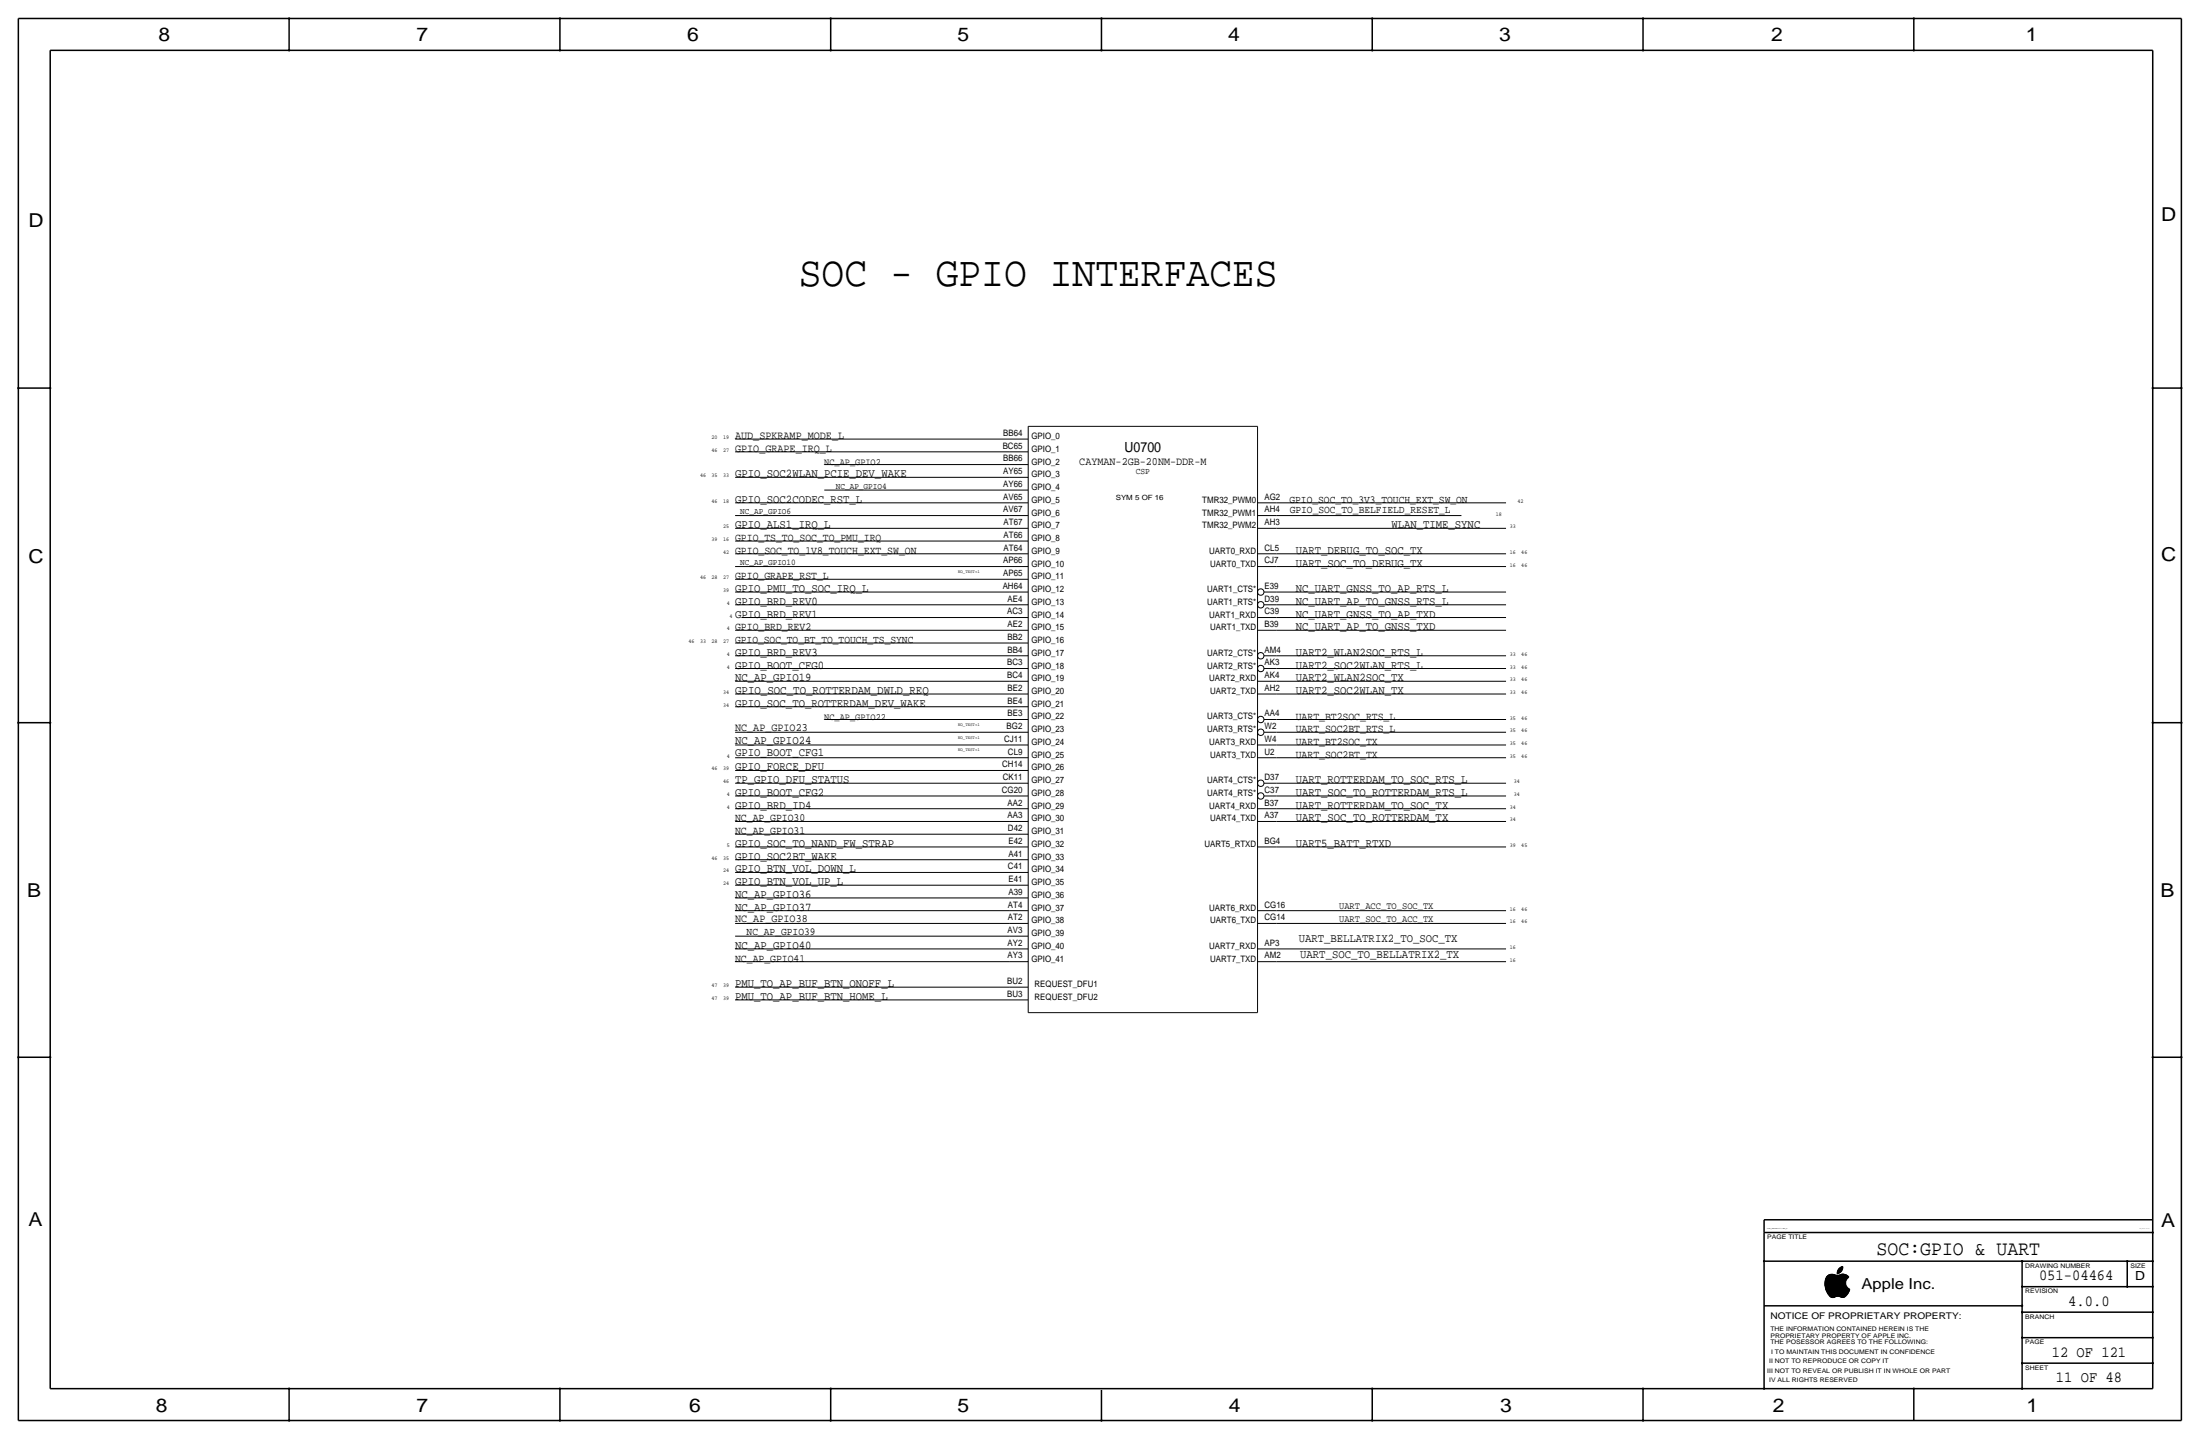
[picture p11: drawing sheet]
<svg xmlns="http://www.w3.org/2000/svg" width="877mm" height="574mm" viewBox="0 0 877 574" stroke-linecap="round" stroke-linejoin="round" font-family="sans-serif">
<g fill="none" stroke="#000" stroke-width=".4">
<path d="M293.1 175h109.2zM402.3 175h7.6zM409.9 169.9v233.7zM409.9 169.9h91.4zM501.3 169.9v233.7zM293.1 180.1h109.2zM293.1 190.2h109.2zM328.6 185.2h73.7zM328.6 195.3h73.7zM402.3 195.3h7.6zM402.3 180.1h7.6zM402.3 185.2h7.6z"/>
<path d="M402.3 190.2h7.6zM293.1 205.5h109.2zM293.1 210.6h109.2zM293.1 200.4h109.2zM293.1 215.6h109.2zM402.3 210.6h7.6zM402.3 215.6h7.6zM402.3 200.4h7.6zM402.3 205.5h7.6zM501.3 205.5h7.7zM501.3 200.4h7.7zM501.3 210.6h7.7z"/>
<path d="M509 200.4h91.4zM509 210.6h91.4zM509 205.5h73.6zM293.1 220.7h109.2zM293.1 236h109.2zM293.1 225.8h109.2zM293.1 230.9h109.2zM402.3 230.9h7.6zM402.3 225.8h7.6zM402.3 220.7h7.6zM402.3 236h7.6zM501.3 220.7h7.7z"/>
<path d="M501.3 225.8h7.7zM503.9 236h5.1zM509 236h91.4zM509 220.7h91.4zM509 225.8h91.4zM293.1 241h109.2zM293.1 251.2h109.2zM293.1 256.3h109.2zM295.6 246.1h106.7zM402.3 251.2h7.6zM402.3 256.3h7.6zM402.3 241h7.6z"/>
<path d="M402.3 246.1h7.6zM501.3 251.2h7.7zM501.3 246.1h7.7zM503.9 241h5.1zM509 241h91.4zM509 246.1h91.4zM509 251.2h91.4zM293.1 266.4h109.2zM293.1 271.5h109.2zM293.1 276.6h109.2zM293.1 261.4h109.2zM402.3 276.6h7.6z"/>
<path d="M402.3 271.5h7.6zM402.3 266.4h7.6zM402.3 261.4h7.6zM501.3 271.5h7.7zM501.3 276.6h7.7zM503.9 266.4h5.1zM503.9 261.4h5.1zM509 266.4h91.4zM509 261.4h91.4zM509 271.5h91.4zM509 276.6h91.4zM293.1 291.8h109.2z"/>
<path d="M293.1 296.9h109.2zM293.1 281.7h109.2zM328.6 286.8h73.7zM402.3 296.9h7.6zM402.3 291.8h7.6zM402.3 281.7h7.6zM402.3 286.8h7.6zM501.3 296.9h7.7zM503.9 286.8h5.1zM503.9 291.8h5.1zM509 296.9h91.4zM509 286.8h91.4z"/>
<path d="M509 291.8h91.4zM293.1 302h109.2zM293.1 317.2h109.2zM293.1 312.2h109.2zM293.1 307.1h109.2zM402.3 312.2h7.6zM402.3 307.1h7.6zM402.3 317.2h7.6zM402.3 302h7.6zM501.3 302h7.7zM503.9 317.2h5.1zM503.9 312.2h5.1z"/>
<path d="M509 317.2h91.4zM509 312.2h91.4zM509 302h91.4zM293.1 322.3h109.2zM293.1 332.5h109.2zM293.1 337.6h109.2zM293.1 327.4h109.2zM402.3 337.6h7.6zM402.3 332.5h7.6zM402.3 327.4h7.6zM402.3 322.3h7.6zM501.3 327.4h7.7z"/>
<path d="M501.3 322.3h7.7zM501.3 337.6h7.7zM509 337.6h91.4zM509 327.4h91.4zM509 322.3h91.4zM293.1 347.7h109.2zM293.1 352.8h109.2zM293.1 342.6h109.2zM293.1 357.9h109.2zM402.3 357.9h7.6zM402.3 352.8h7.6zM402.3 347.7h7.6z"/>
<path d="M402.3 342.6h7.6zM293.1 373.1h109.2zM293.1 368h109.2zM293.1 363h109.2zM293.1 378.2h109.2zM402.3 378.2h7.6zM402.3 368h7.6zM402.3 363h7.6zM402.3 373.1h7.6zM501.3 378.2h7.7zM501.3 368h7.7zM501.3 363h7.7z"/>
<path d="M509 363h91.4zM509 368h91.4zM509 378.2h91.4zM293.1 398.5h109.2zM293.1 383.3h109.2zM293.1 393.4h109.2zM402.3 398.5h7.6zM402.3 393.4h7.6zM402.3 383.3h7.6zM501.3 383.3h7.7zM509 383.3h91.4zM409.9 403.6h91.4z"/>
<path d="M727.5 511.7h8.3zM727.5 512h8.3zM727.5 512.1h8.3zM727.5 512.2h8.4zM727.5 512.3h8.4zM727.5 511.2h8.2zM727.5 511.3h8.2zM727.5 511.5h8.2zM727.5 511.8h8.3zM727.5 511.6h8.3zM727.5 512.4h8.5zM727.5 511.9h8.3z"/>
<path d="M727.5 511.4h8.2zM727.5 511.1h8.3zM727.6 512.8h8.6zM727.6 510.8h8.2zM727.6 511h8.2zM727.6 512.7h8.5zM727.6 512.5h8.4zM727.6 512.6h8.4zM727.6 510.9h8.2zM727.6 510.7h8.2zM727.6 512.9h8.6zM727.6 513.1h8.8z"/>
<path d="M727.6 513h8.7zM727.6 510.6h8.3zM727.6 510.5h8.3zM727.7 510.4h8.2zM727.7 513.2h8.8zM727.7 510.3h8.3zM727.7 510.2h8.3zM727.7 513.3h9zM727.7 513.4h9.1zM727.7 510.1h8.3zM727.8 513.6h9.2zM727.8 510h8.3z"/>
<path d="M727.8 513.5h9.1zM727.8 509.9h8.4zM727.8 513.7h9.4zM727.8 513.8h9.6zM727.8 509.8h8.5zM727.9 513.9h9.5zM727.9 509.7h8.4zM727.9 509.6h8.5zM727.9 514h9.5zM727.9 514.1h9.5zM728 509.5h8.5zM728 514.2h9.4z"/>
<path d="M728 509.3h8.7zM728 509.4h8.6zM728 514.4h9.3zM728.1 509.2h8.8zM728.1 514.5h9.2zM728.1 509.1h8.9zM728.1 514.6h9.1zM728.2 509h8.8zM728.2 514.7h9zM728.2 514.8h9zM728.3 508.9h8.7zM728.3 514.9h8.8z"/>
<path d="M728.3 508.8h8.6zM728.3 515.1h8.7zM728.3 515h8.8zM728.4 508.7h8.4zM728.4 515.2h8.6zM728.5 515.3h8.4zM728.5 508.6h8.2zM728.5 515.4h8.4zM728.6 515.5h8.2zM728.6 508.5h7.9zM728.7 515.6h8zM728.7 508.4h7.7z"/>
<path d="M728.7 515.7h8zM728.8 515.8h7.7zM728.9 508.3h3.1zM728.9 515.9h7.6zM728.9 516h7.5zM729 508.2h2.6zM729 516.1h7.3zM729.1 516.2h7.1zM729.2 516.3h6.9zM729.2 508.1l1.8-.2a3.7 3.7 0 0 0 3.3-.1 2.44 2.44 0 0 1 2.7 1.3 2.72 2.72 0 0 0 .5 4.8l-.7 1.5-1.1 1.3M729.2 508.1a5.2 5.2 0 0 0-.8 7.1 2.3 2.3 0 0 0 2.2 2l1-.3M729.3 508.1h2.1z"/>
<path d="M729.3 516.4h6.7zM729.4 516.5h6.5zM729.5 516.6h6.3zM729.6 516.7h2.5zM729.6 507.9h1.4zM729.7 516.8h2.1zM729.8 516.9h1.9zM729.9 517h1.6zM730.2 517.1h1zM732.4 507.5h.6zM732.4 507.4h.8zM732.4 507.6h.4z"/>
<path d="M732.4 507h1.4zM732.4 507.1h1.3zM732.4 507.2h1.2zM732.4 507.3h1zM732.5 506.8h1.5zM732.5 506.9h1.4zM732.5 506.6h1.7zM732.5 506.7h1.6zM732.6 506.5h1.7zM732.6 506.4h1.7zM732.7 506.3h1.7zM732.7 506.2h1.7z"/>
<path d="M732.8 506.1h1.7zM732.8 506h1.7zM732.9 505.9h1.6zM733 505.8h1.6zM733.1 505.7h1.5zM733.1 508.3h3.1zM733.2 505.6h1.4zM733.2 516.7h2.5zM733.3 505.5h1.4zM733.4 505.4h1.3zM733.4 508.2h2.6zM733.6 505.3h1.1z"/>
<path d="M733.6 516.8h2zM733.7 508.1h2.1zM733.7 505.2h1zM733.8 516.9h1.7zM733.9 505.1h.8zM733.9 507.9h1.6zM734 517h1.3zM734.1 505h.6zM734.3 504.9h.4zM734.3 507.8h.8zM734.3 517.1h.7zM734.7 504.7a2.81 2.81 0 0 0-2.3 3 2.71 2.71 0 0 0 2.3-2.9"/>
<path d="M735.8 516.7a2.7 2.7 0 0 1-3 0l-1.1 .2"/>
<circle cx="502.6" cy="236" r="1.28"/>
<circle cx="502.6" cy="241.1" r="1.28"/>
<circle cx="502.6" cy="266.5" r="1.28"/>
<circle cx="502.6" cy="261.4" r="1.28"/>
<circle cx="502.6" cy="286.8" r="1.28"/>
<circle cx="502.6" cy="291.9" r="1.28"/>
<circle cx="502.6" cy="317.3" r="1.28"/>
<circle cx="502.6" cy="312.2" r="1.28"/>
</g>
<g fill="none" stroke="#000" stroke-width=".6">
<path d="M7.3 7.4v558.8zM7.3 7.4h862.3zM115.3 7.4v12.7zM223.2 7.4v12.7zM331.2 7.4v12.7zM439.1 7.4v12.7zM547.1 7.4v12.7zM655 7.4v12.7zM763 7.4v12.7zM869.6 7.4v558.8zM20 20.1v533.4zM20 20.1h838.2z"/>
<path d="M858.2 20.1v533.4zM7.3 154.7h12.7zM858.2 154.7h11.4zM7.3 288h12.7zM858.2 288h11.4zM7.3 421.4h12.7zM858.2 421.4h11.4zM703.3 486.2v5zM703.3 486.2h154.9zM703.3 491.2h154.9zM703.3 491.2v62.3zM703.3 502.7h154.9z"/>
<path d="M806.1 502.7v50.8zM806.1 512.8h52.1zM848.1 502.7v10.1zM703.3 520.4h102.8zM806.1 533.1h52.1zM806.1 523h52.1zM20 553.5h838.2zM115.3 553.5v12.7zM223.2 553.5v12.7zM331.2 553.5v12.7zM439.1 554v12.2zM547.1 553.5v12.7z"/>
<path d="M655 553.5v12.7zM763 553.5v12.7zM806.1 543.3h52.1zM7.3 566.2h862.3z"/>
</g>
<g fill="#000" stroke="#000" stroke-width=".4">
<path d="M115.1 7.2h.4v.3h-.4zM115.1 19.9h.4v.3h-.4zM223 7.2h.4v.3h-.4zM223 19.9h.4v.3h-.4zM331 19.9h.4v.3h-.4zM331 7.2h.4v.3h-.4zM438.9 7.2h.4v.3h-.4zM438.9 19.9h.4v.3h-.4zM546.9 7.2h.4v.3h-.4zM546.9 19.9h.4v.3h-.4zM654.8 19.9h.4v.3h-.4zM654.8 7.2h.4v.3h-.4z"/>
<path d="M762.8 19.9h.4v.3h-.4zM762.8 7.2h.4v.3h-.4zM7.1 154.5h.4v.4h-.4zM19.8 154.5h.4v.4h-.4zM858 154.5h.4v.4h-.4zM869.5 154.5h.3v.4h-.3zM7.1 287.9h.4v.3h-.4zM19.8 287.9h.4v.3h-.4zM858 287.9h.4v.3h-.4zM869.5 287.9h.3v.3h-.3zM7.1 421.2h.4v.4h-.4zM19.8 421.2h.4v.4h-.4z"/>
<path d="M858 421.2h.4v.4h-.4zM869.5 421.2h.3v.4h-.3zM858 491.1h.4v.3h-.4zM703.1 502.5h.4v.3h-.4zM806 502.5h.3v.3h-.3zM806 512.7h.3v.3h-.3zM847.9 512.7h.3v.3h-.3zM847.9 502.5h.3v.3h-.3zM858 502.5h.4v.3h-.4zM858 512.7h.4v.3h-.4zM806 520.3h.3v.3h-.3zM806 522.8h.3v.4h-.3z"/>
<path d="M806 533h.3v.3h-.3zM858 522.8h.4v.4h-.4zM858 533h.4v.3h-.4zM115.1 553.3h.4v.3h-.4zM223 553.3h.4v.3h-.4zM331 553.3h.4v.3h-.4zM546.9 553.3h.4v.3h-.4zM654.8 553.3h.4v.3h-.4zM703.1 553.3h.4v.3h-.4zM762.8 553.3h.4v.3h-.4zM806 543.1h.3v.4h-.3zM806 553.3h.3v.3h-.3z"/>
<path d="M858 543.1h.4v.4h-.4zM115.1 566h.4v.3h-.4zM223 566h.4v.3h-.4zM331 566h.4v.3h-.4zM438.9 566h.4v.3h-.4zM546.9 566h.4v.3h-.4zM654.8 566h.4v.3h-.4z"/>
</g>
<text font-size="17" x="318.5" y="114">SOC - GPIO INTERFACES</text>
<text font-size="8.1" x="748.2" y="500.1">SOC:GPIO &amp; UART</text>
<g font-size="7.6">
<text x="63.2" y="16.5">8</text>
<text x="166.1" y="16.5">7</text>
<text x="274" y="16.5">6</text>
<text x="381.7" y="16.5">5</text>
<text x="489.7" y="16.5">4</text>
<text x="597.6" y="16.5">3</text>
<text x="706.1" y="16.5">2</text>
<text x="807.7" y="16.5">1</text>
<text x="861.5" y="88.1">D</text>
<text x="11.4" y="90.4">D</text>
<text x="11.4" y="224.3">C</text>
<text x="861.5" y="223.8">C</text>
<text x="10.9" y="357.6">B</text>
<text x="861.3" y="357.4">B</text>
<text x="11.4" y="488.4">A</text>
<text x="861.5" y="489.2">A</text>
<text x="62.2" y="562.6">8</text>
<text x="166.1" y="562.6">7</text>
<text x="274.8" y="562.6">6</text>
<text x="381.7" y="562.6">5</text>
<text x="489.9" y="562.6">4</text>
<text x="598.1" y="562.6">3</text>
<text x="706.8" y="562.6">2</text>
<text x="807.9" y="562.6">1</text>
</g>
<g font-size="6.2">
<text x="812.9" y="510.3">051-04464</text>
<text x="824.6" y="520.4">4.0.0</text>
<text x="818" y="540.8">12 OF 121</text>
<text x="819.6" y="550.9">11 OF 48</text>
</g>
<text font-size="6" x="742.1" y="513.9">Apple Inc.</text>
<text font-size="5.6" x="448.3" y="180.1">U0700</text>
<text font-size="5" x="851.2" y="510.3">D</text>
<text font-size="4.8" x="293.1" y="276.6">GPIO_SOC_TO_ROTTERDAM_DWLD_REQ</text>
<g font-size="4.7">
<text x="293.1" y="190.2">GPIO_SOC2WLAN_PCIE_DEV_WAKE</text>
<text x="293.1" y="200.4">GPIO_SOC2CODEC_RST_L</text>
<text x="293.1" y="210.6">GPIO_ALS1_IRQ_L</text>
<text x="554.7" y="210.6">WLAN_TIME_SYNC</text>
<text x="516.6" y="220.7">UART_DEBUG_TO_SOC_TX</text>
<text x="516.6" y="225.8">UART_SOC_TO_DEBUG_TX</text>
<text x="293.1" y="236">GPIO_PMU_TO_SOC_IRQ_L</text>
<text x="516.6" y="236">NC_UART_GNSS_TO_AP_RTS_L</text>
<text x="293.1" y="241">GPIO_BRD_REV0</text>
<text x="516.6" y="241">NC_UART_AP_TO_GNSS_RTS_L</text>
<text x="293.1" y="246.1">GPIO_BRD_REV1</text>
<text x="516.6" y="246.1">NC_UART_GNSS_TO_AP_TXD</text>
<text x="516.6" y="251.2">NC_UART_AP_TO_GNSS_TXD</text>
<text x="293.1" y="261.4">GPIO_BRD_REV3</text>
<text x="516.6" y="261.4">UART2_WLAN2SOC_RTS_L</text>
<text x="293.1" y="266.4">GPIO_BOOT_CFG0</text>
<text x="516.6" y="266.4">UART2_SOC2WLAN_RTS_L</text>
<text x="293.1" y="271.5">NC_AP_GPIO19</text>
<text x="516.6" y="271.5">UART2_WLAN2SOC_TX</text>
<text x="293.1" y="281.7">GPIO_SOC_TO_ROTTERDAM_DEV_WAKE</text>
<text x="516.6" y="276.6">UART2_SOC2WLAN_TX</text>
<text x="293.1" y="296.4">NC_AP_GPIO24</text>
<text x="293.1" y="301.5">GPIO_BOOT_CFG1</text>
<text x="293.1" y="307.1">GPIO_FORCE_DFU</text>
<text x="293.1" y="317.2">GPIO_BOOT_CFG2</text>
<text x="293.1" y="312.2">TP_GPIO_DFU_STATUS</text>
<text x="516.6" y="317.2">UART_SOC_TO_ROTTERDAM_RTS_L</text>
<text x="516.6" y="312.2">UART_ROTTERDAM_TO_SOC_RTS_L</text>
<text x="293.1" y="322.3">GPIO_BRD_ID4</text>
<text x="516.6" y="322.3">UART_ROTTERDAM_TO_SOC_TX</text>
<text x="516.6" y="327.4">UART_SOC_TO_ROTTERDAM_TX</text>
<text x="293.1" y="337.6">GPIO_SOC_TO_NAND_FW_STRAP</text>
<text x="516.6" y="337.6">UART5_BATT_RTXD</text>
<text x="293.1" y="347.7">GPIO_BTN_VOL_DOWN_L</text>
<text x="293.1" y="342.6">GPIO_SOC2BT_WAKE</text>
<text x="293.1" y="352.8">GPIO_BTN_VOL_UP_L</text>
<text x="293.1" y="357.9">NC_AP_GPIO36</text>
<text x="293.1" y="363">NC_AP_GPIO37</text>
<text x="517.8" y="375.5">UART_BELLATRIX2_TO_SOC_TX</text>
<text x="293.1" y="378.2">NC_AP_GPIO40</text>
<text x="518.4" y="381.8">UART_SOC_TO_BELLATRIX2_TX</text>
<text x="293.1" y="393.4">PMU_TO_AP_BUF_BTN_ONOFF_L</text>
<text x="293.1" y="398.5">PMU_TO_AP_BUF_BTN_HOME_L</text>
</g>
<g font-size="4.5">
<text x="293.1" y="175">AUD_SPKRAMP_MODE_L</text>
<text x="293.1" y="180.1">GPIO_GRAPE_IRQ_L</text>
<text x="430.3" y="185.2">CAYMAN-2GB-20NM-DDR-M</text>
<text x="293.1" y="291.3">NC_AP_GPIO23</text>
<text x="293.1" y="367.5">NC_AP_GPIO38</text>
</g>
<g font-size="4.4">
<text x="293.1" y="215.6">GPIO_TS_TO_SOC_TO_PMU_IRQ</text>
<text x="293.1" y="220.7">GPIO_SOC_TO_1V8_TOUCH_EXT_SW_ON</text>
<text x="293.1" y="230.9">GPIO_GRAPE_RST_L</text>
<text x="293.1" y="251.2">GPIO_BRD_REV2</text>
<text x="516.6" y="286.8">UART_BT2SOC_RTS_L</text>
<text x="516.6" y="291.8">UART_SOC2BT_RTS_L</text>
<text x="516.6" y="296.9">UART_BT2SOC_TX</text>
<text x="516.6" y="302">UART_SOC2BT_TX</text>
<text x="293.1" y="327.4">NC_AP_GPIO30</text>
<text x="293.1" y="332.5">NC_AP_GPIO31</text>
<text x="293.1" y="383.3">NC_AP_GPIO41</text>
</g>
<g font-size="4.3">
<text x="514" y="200.4">GPIO_SOC_TO_3V3_TOUCH_EXT_SW_ON</text>
<text x="514.1" y="204.5">GPIO_SOC_TO_BELFIELD_RESET_L</text>
<text x="293.1" y="256.3">GPIO_SOC_TO_BT_TO_TOUCH_TS_SYNC</text>
<text x="297.6" y="372.6">NC_AP_GPIO39</text>
</g>
<g font-size="3.9">
<text x="533.9" y="362.5">UART_ACC_TO_SOC_TX</text>
<text x="533.9" y="367.5">UART_SOC_TO_ACC_TX</text>
</g>
<g font-size="3.8">
<text x="328.6" y="185.2">NC_AP_GPIO2</text>
<text x="328.6" y="286.8">NC_AP_GPIO22</text>
</g>
<text font-size="3.7" x="705.8" y="525.5">NOTICE OF PROPRIETARY PROPERTY:</text>
<g font-size="3.5">
<text x="399.9" y="173.7">BB64</text>
<text x="399.7" y="178.8">BC65</text>
<text x="411.2" y="175">GPIO_0</text>
<text x="399.9" y="183.9">BB66</text>
<text x="411.2" y="180.1">GPIO_1</text>
<text x="411.2" y="185.2">GPIO_2</text>
<text x="399.9" y="189">AY65</text>
<text x="411.2" y="190.2">GPIO_3</text>
<text x="452.8" y="189">CSP</text>
<text x="333.2" y="194.8">NC_AP_GPIO4</text>
<text x="399.9" y="194.1">AY66</text>
<text x="411.2" y="195.3">GPIO_4</text>
<text x="399.9" y="199.1">AV65</text>
<text x="411.2" y="200.4">GPIO_5</text>
<text x="479.3" y="200.4">TMR32_PWM0</text>
<text x="504.1" y="199.1">AG2</text>
<text x="295.1" y="205">NC_AP_GPIO6</text>
<text x="399.9" y="204.2">AV67</text>
<text x="400.1" y="209.3">AT67</text>
<text x="411.2" y="205.5">GPIO_6</text>
<text x="479.3" y="205.5">TMR32_PWM1</text>
<text x="504.1" y="209.3">AH3</text>
<text x="504.1" y="204.2">AH4</text>
<text x="400.1" y="214.4">AT66</text>
<text x="411.2" y="210.6">GPIO_7</text>
<text x="411.2" y="215.6">GPIO_8</text>
<text x="479.3" y="210.6">TMR32_PWM2</text>
<text x="400.1" y="219.5">AT64</text>
<text x="411.2" y="220.7">GPIO_9</text>
<text x="482.1" y="220.7">UART0_RXD</text>
<text x="504.1" y="219.5">CL5</text>
<text x="295.1" y="225.3">NC_AP_GPIO10</text>
<text x="399.9" y="224.5">AP66</text>
<text x="411.2" y="225.8">GPIO_10</text>
<text x="482.5" y="225.8">UART0_TXD</text>
<text x="504.1" y="224.5">CJ7</text>
<text x="399.9" y="229.6">AP65</text>
<text x="411.2" y="230.9">GPIO_11</text>
<text x="399.7" y="234.7">AH64</text>
<text x="401.7" y="239.8">AE4</text>
<text x="411.2" y="236">GPIO_12</text>
<text x="481.2" y="236">UART1_CTS*</text>
<text x="504.1" y="239.8">D39</text>
<text x="504.1" y="234.7">E39</text>
<text x="401.5" y="244.9">AC3</text>
<text x="411.2" y="241">GPIO_13</text>
<text x="481.2" y="241">UART1_RTS*</text>
<text x="504.1" y="244.9">C39</text>
<text x="401.7" y="249.9">AE2</text>
<text x="411.2" y="251.2">GPIO_15</text>
<text x="411.2" y="246.1">GPIO_14</text>
<text x="482.1" y="246.1">UART1_RXD</text>
<text x="482.5" y="251.2">UART1_TXD</text>
<text x="504.1" y="249.9">B39</text>
<text x="401.7" y="255">BB2</text>
<text x="411.2" y="256.3">GPIO_16</text>
<text x="401.7" y="260.1">BB4</text>
<text x="411.2" y="261.4">GPIO_17</text>
<text x="481.2" y="261.4">UART2_CTS*</text>
<text x="504.1" y="260.1">AM4</text>
<text x="401.5" y="265.2">BC3</text>
<text x="411.2" y="266.4">GPIO_18</text>
<text x="481.2" y="266.4">UART2_RTS*</text>
<text x="504.1" y="265.2">AK3</text>
<text x="401.5" y="270.3">BC4</text>
<text x="401.7" y="275.3">BE2</text>
<text x="411.2" y="271.5">GPIO_19</text>
<text x="482.1" y="271.5">UART2_RXD</text>
<text x="504.1" y="275.3">AH2</text>
<text x="504.1" y="270.3">AK4</text>
<text x="401.7" y="280.4">BE4</text>
<text x="411.2" y="281.7">GPIO_21</text>
<text x="411.2" y="276.6">GPIO_20</text>
<text x="482.5" y="276.6">UART2_TXD</text>
<text x="401.7" y="285.5">BE3</text>
<text x="411.2" y="286.8">GPIO_22</text>
<text x="481.2" y="286.8">UART3_CTS*</text>
<text x="504.1" y="285.5">AA4</text>
<text x="401.3" y="290.6">BG2</text>
<text x="411.2" y="291.8">GPIO_23</text>
<text x="481.2" y="291.8">UART3_RTS*</text>
<text x="504.1" y="290.6">W2</text>
<text x="400.3" y="295.7">CJ11</text>
<text x="411.2" y="296.9">GPIO_24</text>
<text x="482.1" y="296.9">UART3_RXD</text>
<text x="504.1" y="295.7">W4</text>
<text x="399.6" y="305.8">CH14</text>
<text x="401.8" y="300.7">CL9</text>
<text x="411.2" y="302">GPIO_25</text>
<text x="482.5" y="302">UART3_TXD</text>
<text x="504.1" y="300.7">U2</text>
<text x="399.7" y="310.9">CK11</text>
<text x="411.2" y="307.1">GPIO_26</text>
<text x="504.1" y="310.9">D37</text>
<text x="399.4" y="316">CG20</text>
<text x="411.2" y="312.2">GPIO_27</text>
<text x="411.2" y="317.2">GPIO_28</text>
<text x="481.2" y="317.2">UART4_RTS*</text>
<text x="481.2" y="312.2">UART4_CTS*</text>
<text x="504.1" y="316">C37</text>
<text x="401.7" y="321.1">AA2</text>
<text x="411.2" y="322.3">GPIO_29</text>
<text x="482.1" y="322.3">UART4_RXD</text>
<text x="504.1" y="321.1">B37</text>
<text x="401.7" y="326.1">AA3</text>
<text x="411.2" y="327.4">GPIO_30</text>
<text x="482.5" y="327.4">UART4_TXD</text>
<text x="504.1" y="326.1">A37</text>
<text x="401.8" y="331.2">D42</text>
<text x="411.2" y="332.5">GPIO_31</text>
<text x="402" y="341.4">A41</text>
<text x="402" y="336.3">E42</text>
<text x="411.2" y="337.6">GPIO_32</text>
<text x="480.2" y="337.6">UART5_RTXD</text>
<text x="504.1" y="336.3">BG4</text>
<text x="401.8" y="346.5">C41</text>
<text x="411.2" y="347.7">GPIO_34</text>
<text x="411.2" y="342.6">GPIO_33</text>
<text x="402" y="351.5">E41</text>
<text x="411.2" y="352.8">GPIO_35</text>
<text x="402" y="356.6">A39</text>
<text x="411.2" y="357.9">GPIO_36</text>
<text x="401.8" y="361.7">AT4</text>
<text x="411.2" y="363">GPIO_37</text>
<text x="482.1" y="363">UART6_RXD</text>
<text x="504.1" y="361.7">CG16</text>
<text x="401.7" y="371.9">AV3</text>
<text x="401.8" y="366.8">AT2</text>
<text x="411.2" y="368">GPIO_38</text>
<text x="482.5" y="368">UART6_TXD</text>
<text x="504.1" y="366.8">CG14</text>
<text x="401.7" y="376.9">AY2</text>
<text x="411.2" y="373.1">GPIO_39</text>
<text x="504.1" y="376.9">AP3</text>
<text x="401.7" y="382">AY3</text>
<text x="411.2" y="383.3">GPIO_41</text>
<text x="411.2" y="378.2">GPIO_40</text>
<text x="482.1" y="378.2">UART7_RXD</text>
<text x="482.5" y="383.3">UART7_TXD</text>
<text x="504.1" y="382">AM2</text>
<text x="401.5" y="392.2">BU2</text>
<text x="412.4" y="393.4">REQUEST_DFU1</text>
<text x="401.5" y="397.3">BU3</text>
<text x="412.4" y="398.5">REQUEST_DFU2</text>
</g>
<text font-size="2.9" x="444.8" y="199.1">SYM 5 OF 16</text>
<g font-size="2.5">
<text x="704.5" y="493.8">PAGE TITLE</text>
<text x="807.4" y="505.2">DRAWING NUMBER</text>
<text x="849.3" y="505.2">SIZE</text>
<text x="807.4" y="515.4">REVISION</text>
<text x="807.4" y="525.5">BRANCH</text>
<text x="705.8" y="533.1">PROPRIETARY PROPERTY OF APPLE INC.</text>
<text x="705.8" y="530.6">THE INFORMATION CONTAINED HEREIN IS THE</text>
<text x="705.8" y="535.7">THE POSESSOR AGREES TO THE FOLLOWING:</text>
<text x="706.1" y="539.5">I TO MAINTAIN THIS DOCUMENT IN CONFIDENCE</text>
<text x="807.4" y="535.7">PAGE</text>
<text x="705.3" y="543.3">II NOT TO REPRODUCE OR COPY IT</text>
<text x="807.4" y="545.8">SHEET</text>
<text x="704.5" y="547.1">III NOT TO REVEAL OR PUBLISH IT IN WHOLE OR PART</text>
<text x="705.3" y="550.9">IV ALL RIGHTS RESERVED</text>
</g>
<g font-size="2.3">
<text x="283.7" y="175">20</text>
<text x="288.2" y="175">19</text>
<text x="283.7" y="180.1">46</text>
<text x="288.2" y="180.1">27</text>
<text x="279.1" y="190.2">46</text>
<text x="283.7" y="190.2">35</text>
<text x="288.2" y="190.2">33</text>
<text x="283.7" y="200.4">46</text>
<text x="288.2" y="200.4">18</text>
<text x="605" y="200.4">42</text>
<text x="596.3" y="205.5">18</text>
<text x="283.7" y="215.6">39</text>
<text x="288.2" y="215.6">16</text>
<text x="288.2" y="210.6">25</text>
<text x="601.9" y="210.6">33</text>
<text x="288.2" y="220.7">42</text>
<text x="601.9" y="220.7">16</text>
<text x="606.5" y="220.7">46</text>
<text x="601.9" y="225.8">16</text>
<text x="606.5" y="225.8">46</text>
<text x="279.1" y="230.9">46</text>
<text x="283.7" y="230.9">28</text>
<text x="288.2" y="230.9">27</text>
<text x="288.2" y="236">39</text>
<text x="289.8" y="241">4</text>
<text x="289.8" y="251.2">4</text>
<text x="290.8" y="246.1">4</text>
<text x="274.5" y="256.3">46</text>
<text x="279.1" y="256.3">33</text>
<text x="283.7" y="256.3">28</text>
<text x="288.2" y="256.3">27</text>
<text x="289.8" y="261.4">4</text>
<text x="601.9" y="261.4">33</text>
<text x="606.5" y="261.4">46</text>
<text x="289.8" y="266.4">4</text>
<text x="601.9" y="266.4">33</text>
<text x="606.5" y="266.4">46</text>
<text x="601.9" y="271.5">33</text>
<text x="606.5" y="271.5">46</text>
<text x="288.2" y="281.7">34</text>
<text x="288.2" y="276.6">34</text>
<text x="601.9" y="276.6">33</text>
<text x="606.5" y="276.6">46</text>
<text x="601.9" y="286.8">35</text>
<text x="606.5" y="286.8">46</text>
<text x="601.9" y="291.8">35</text>
<text x="606.5" y="291.8">46</text>
<text x="601.9" y="296.9">35</text>
<text x="606.5" y="296.9">46</text>
<text x="289.8" y="302">4</text>
<text x="601.9" y="302">35</text>
<text x="606.5" y="302">46</text>
<text x="283.7" y="307.1">46</text>
<text x="288.2" y="307.1">39</text>
<text x="288.2" y="312.2">46</text>
<text x="289.8" y="317.2">4</text>
<text x="603.5" y="317.2">34</text>
<text x="603.5" y="312.2">34</text>
<text x="289.8" y="322.3">4</text>
<text x="601.9" y="322.3">34</text>
<text x="601.9" y="327.4">34</text>
<text x="289.8" y="337.6">5</text>
<text x="601.9" y="337.6">39</text>
<text x="606.5" y="337.6">45</text>
<text x="283.7" y="342.6">46</text>
<text x="288.2" y="347.7">24</text>
<text x="288.2" y="342.6">35</text>
<text x="288.2" y="352.8">24</text>
<text x="601.9" y="363">16</text>
<text x="606.5" y="363">46</text>
<text x="601.9" y="368">16</text>
<text x="606.5" y="368">46</text>
<text x="601.9" y="383.3">16</text>
<text x="601.9" y="378.2">16</text>
<text x="283.7" y="393.4">47</text>
<text x="288.2" y="393.4">39</text>
<text x="283.7" y="398.5">47</text>
<text x="288.2" y="398.5">39</text>
</g>
<g font-size="1.8">
<text x="382" y="228.3">NO_TEST=1</text>
<text x="382" y="289.3">NO_TEST=1</text>
<text x="382" y="299.5">NO_TEST=1</text>
<text x="382" y="294.4">NO_TEST=1</text>
</g>
<text font-size=".7" x="704.5" y="490">SYNC_MASTER=J171/MLB_B</text>
<text font-size=".4" x="852.9" y="490">SYNC_DATE=10/24/2018</text>
</svg>
